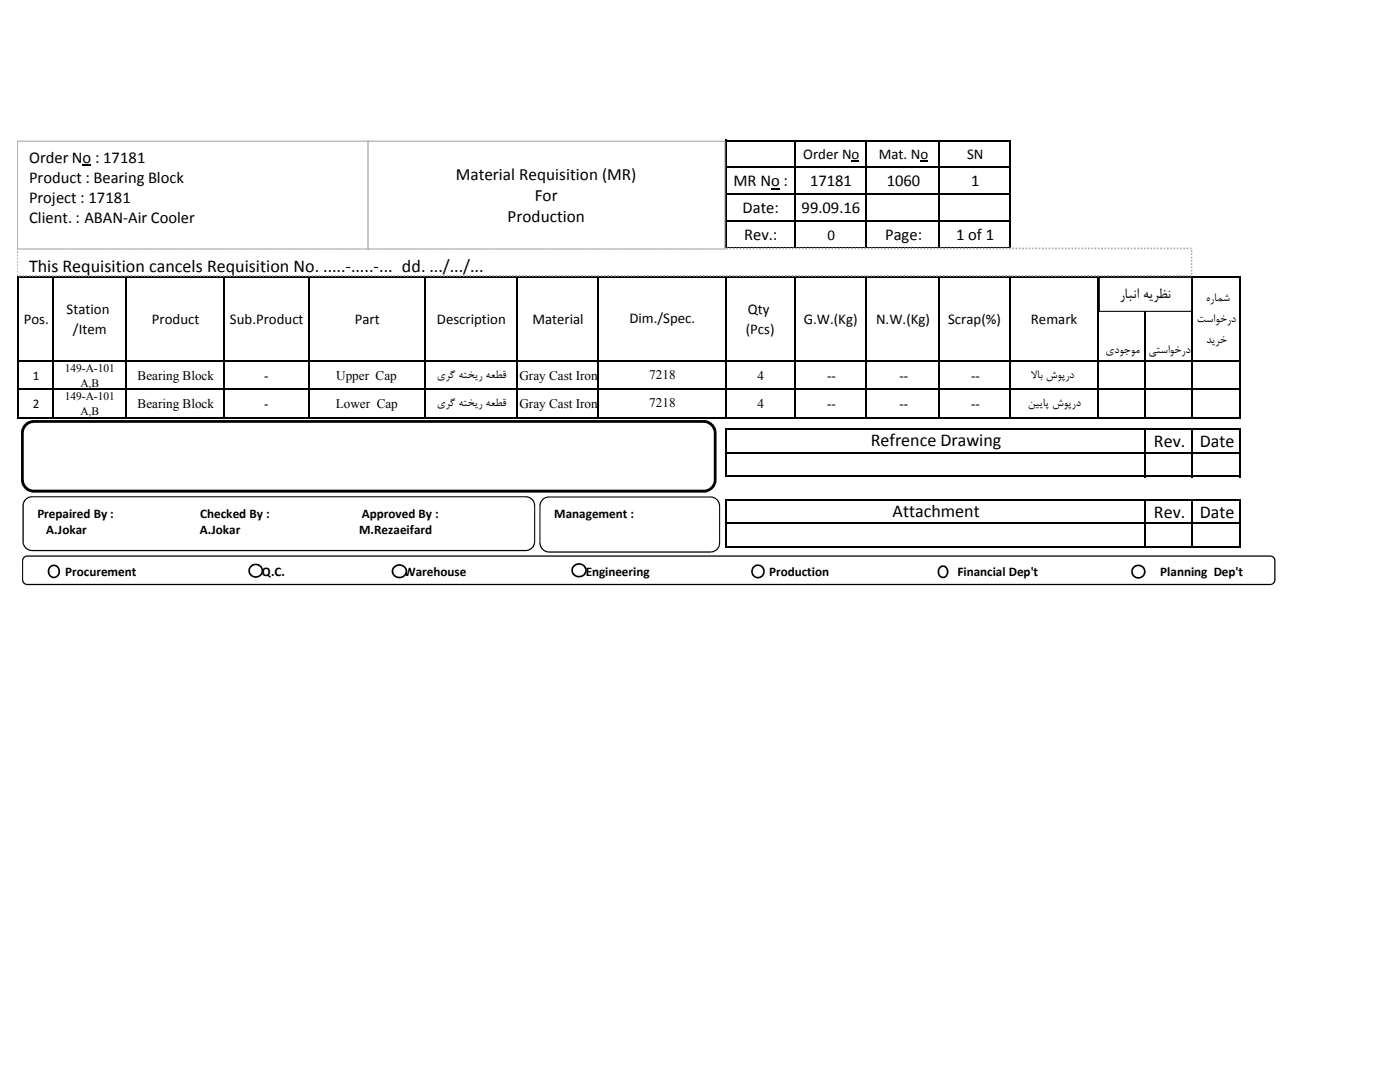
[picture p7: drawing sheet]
<svg xmlns="http://www.w3.org/2000/svg" width="279mm" height="216mm" viewBox="0 0 279 216" stroke-linecap="round" stroke-linejoin="round" font-family="sans-serif">
<path d="M153.9 37.6h1.7v.2h-1.7zM169.9 32.1h1.6v.2h-1.6zM183.7 32.1h1.6v.2h-1.6z" fill="#000"/>
<g fill="none" stroke="#000" stroke-width=".3">
<path d="M144.8 27.9v21.8M144.9 28h56.8M144.9 33.4h56.8M144.9 38.8h56.8M158.6 28.2v21.5M172.9 28.2v21.5M187.5 28.2v21.5M201.5 28.2v55.3M3.6 55v28.5M3.7 55.2h244M10.6 55.3v28.2M25.2 55.3v28.2"/>
<path d="M44.7 55.3v28.2M61.6 55.3v28.2M84.7 55.3v28.2M103.2 55.3v28.2M119.3 55.3v28.2M144.8 55.3v28.2M144.9 44.2h56.8M144.9 49.6h56.8M158.6 55.3v28.2M172.9 55.3v28.2M187.5 55.3v28.2M219.2 55.3v28.2"/>
<path d="M228.6 55.3v28.2M237.9 55.3v28.2M247.5 55.3v28.2M3.7 72.1h244M3.7 77.7h244M3.7 83.3h244M144.8 85.5v9.7M144.8 99.6v9.7M144.9 85.7h102.8M144.9 90.4h102.8M144.9 95.1h102.8M144.9 99.8h102.8"/>
<path d="M228.6 85.8v9.4M228.6 99.9v9.4M237.9 85.8v9.4M237.9 99.9v9.4M247.5 85.8v9.4M247.5 99.9v9.4M144.9 104.5h102.8M144.9 109.2h102.8"/>
</g>
<path d="M3.4 49.6h234.4v5.4h-234.4z" fill="#fff"/>
<path d="M3.4 54.7h.2v.3h-.2zM3.4 54.1h.2v.3h-.2zM3.4 53.4h.2v.3h-.2zM3.4 52.7h.2v.4h-.2zM3.4 52.1h.2v.3h-.2zM3.4 51.4h.2v.4h-.2zM3.4 50.8h.2v.3h-.2zM3.4 50.1h.2v.4h-.2zM3.4 49.4h.2v.3h-.2l.2-.1v.2h-.2zM3.9 49.4h.3v.3h-.3zM4.5 49.4h.4v.3h-.4zM5.2 49.4h.3v.3h-.3zM5.8 49.4h.4v.3h-.4zM6.5 49.4h.3v.3h-.3zM7.2 49.4h.3v.3h-.3zM7.8 49.4h.3v.3h-.3zM8.5 49.4h.3v.3h-.3zM9.1 49.4h.3v.3h-.3zM9.8 49.4h.3v.3h-.3zM10.5 49.4h.3v.3h-.3zM11.1 49.4h.3v.3h-.3zM11.8 49.4h.3v.3h-.3zM12.4 49.4h.3v.3h-.3zM13.1 49.4h.3v.3h-.3zM13.7 49.4h.4v.3h-.4zM14.4 49.4h.3v.3h-.3zM15 49.4h.4v.3h-.4zM15.7 49.4h.3v.3h-.3zM16.3 49.4h.4v.3h-.4zM17 49.4h.3v.3h-.3zM17.7 49.4h.3v.3h-.3zM18.3 49.4h.3v.3h-.3zM19 49.4h.3v.3h-.3zM19.6 49.4h.3v.3h-.3zM20.3 49.4h.3v.3h-.3zM21 49.4h.3v.3h-.3zM21.6 49.4h.3v.3h-.3zM22.3 49.4h.3v.3h-.3zM22.9 49.4h.3v.3h-.3zM23.6 49.4h.3v.3h-.3zM24.2 49.4h.4v.3h-.4zM24.9 49.4h.3v.3h-.3zM25.5 49.4h.4v.3h-.4zM26.2 49.4h.3v.3h-.3zM26.8 49.4h.4v.3h-.4zM27.5 49.4h.3v.3h-.3zM28.2 49.4h.3v.3h-.3zM28.8 49.4h.3v.3h-.3zM29.5 49.4h.3v.3h-.3zM30.1 49.4h.3v.3h-.3zM30.8 49.4h.3v.3h-.3zM31.5 49.4h.3v.3h-.3zM32.1 49.4h.3v.3h-.3zM32.8 49.4h.3v.3h-.3zM33.4 49.4h.3v.3h-.3zM34.1 49.4h.3v.3h-.3zM34.7 49.4h.4v.3h-.4zM35.4 49.4h.3v.3h-.3zM36 49.4h.4v.3h-.4zM36.7 49.4h.3v.3h-.3zM37.3 49.4h.4v.3h-.4zM38 49.4h.3v.3h-.3zM38.7 49.4h.3v.3h-.3zM39.3 49.4h.3v.3h-.3zM40 49.4h.3v.3h-.3zM40.6 49.4h.3v.3h-.3zM41.3 49.4h.3v.3h-.3zM42 49.4h.2v.3h-.2zM42.6 49.4h.3v.3h-.3zM43.3 49.4h.3v.3h-.3zM43.9 49.4h.3v.3h-.3zM44.6 49.4h.3v.3h-.3zM45.2 49.4h.4v.3h-.4zM45.9 49.4h.3v.3h-.3zM46.5 49.4h.4v.3h-.4zM47.2 49.4h.3v.3h-.3zM47.8 49.4h.4v.3h-.4zM48.5 49.4h.3v.3h-.3zM49.1 49.4h.4v.3h-.4zM49.8 49.4h.3v.3h-.3zM50.5 49.4h.3v.3h-.3zM51.1 49.4h.3v.3h-.3zM51.8 49.4h.3v.3h-.3zM52.5 49.4h.2v.3h-.2zM53.1 49.4h.3v.3h-.3zM53.8 49.4h.3v.3h-.3zM54.4 49.4h.3v.3h-.3zM55.1 49.4h.3v.3h-.3zM55.7 49.4h.3v.3h-.3zM56.4 49.4h.3v.3h-.3zM57 49.4h.4v.3h-.4zM57.7 49.4h.3v.3h-.3zM58.3 49.4h.4v.3h-.4zM59 49.4h.3v.3h-.3zM59.6 49.4h.4v.3h-.4zM60.3 49.4h.3v.3h-.3zM61 49.4h.3v.3h-.3zM61.6 49.4h.3v.3h-.3zM62.3 49.4h.3v.3h-.3zM62.9 49.4h.3v.3h-.3zM63.6 49.4h.3v.3h-.3zM64.3 49.4h.3v.3h-.3zM64.9 49.4h.3v.3h-.3zM65.6 49.4h.3v.3h-.3zM66.2 49.4h.3v.3h-.3zM66.9 49.4h.3v.3h-.3zM67.5 49.4h.4v.3h-.4zM68.2 49.4h.3v.3h-.3zM68.8 49.4h.4v.3h-.4zM69.5 49.4h.3v.3h-.3zM70.1 49.4h.4v.3h-.4zM70.8 49.4h.3v.3h-.3zM71.5 49.4h.3v.3h-.3zM72.1 49.4h.3v.3h-.3zM72.8 49.4h.3v.3h-.3zM73.4 49.4h.3v.3h-.3zM74.1 49.4h.3v.3h-.3zM74.8 49.4h.3v.3h-.3zM75.4 49.4h.3v.3h-.3zM76.1 49.4h.3v.3h-.3zM76.7 49.4h.3v.3h-.3zM77.4 49.4h.3v.3h-.3zM78 49.4h.4v.3h-.4zM78.7 49.4h.3v.3h-.3zM79.3 49.4h.4v.3h-.4zM80 49.4h.3v.3h-.3zM80.6 49.4h.4v.3h-.4zM81.3 49.4h.3v.3h-.3zM82 49.4h.3v.3h-.3zM82.6 49.4h.3v.3h-.3zM83.3 49.4h.3v.3h-.3zM83.9 49.4h.3v.3h-.3zM84.6 49.4h.3v.3h-.3zM85.3 49.4h.3v.3h-.3zM85.9 49.4h.3v.3h-.3zM86.6 49.4h.3v.3h-.3zM87.2 49.4h.3v.3h-.3zM87.9 49.4h.3v.3h-.3zM88.5 49.4h.4v.3h-.4zM89.2 49.4h.3v.3h-.3zM89.8 49.4h.4v.3h-.4zM90.5 49.4h.3v.3h-.3zM91.1 49.4h.4v.3h-.4zM91.8 49.4h.3v.3h-.3zM92.5 49.4h.3v.3h-.3zM93.1 49.4h.3v.3h-.3zM93.8 49.4h.3v.3h-.3zM94.4 49.4h.3v.3h-.3zM95.1 49.4h.3v.3h-.3zM95.8 49.4h.3v.3h-.3zM96.4 49.4h.3v.3h-.3zM97.1 49.4h.3v.3h-.3zM97.7 49.4h.3v.3h-.3zM98.4 49.4h.3v.3h-.3zM99 49.4h.4v.3h-.4zM99.7 49.4h.3v.3h-.3zM100.3 49.4h.4v.3h-.4zM101 49.4h.3v.3h-.3zM101.6 49.4h.4v.3h-.4zM102.3 49.4h.3v.3h-.3zM103 49.4h.3v.3h-.3zM103.6 49.4h.3v.3h-.3zM104.3 49.4h.3v.3h-.3zM104.9 49.4h.3v.3h-.3zM105.6 49.4h.3v.3h-.3zM106.3 49.4h.3v.3h-.3zM106.9 49.4h.3v.3h-.3zM107.6 49.4h.3v.3h-.3zM108.2 49.4h.3v.3h-.3zM108.9 49.4h.3v.3h-.3zM109.5 49.4h.4v.3h-.4zM110.2 49.4h.3v.3h-.3zM110.8 49.4h.4v.3h-.4zM111.5 49.4h.3v.3h-.3zM112.1 49.4h.4v.3h-.4zM112.8 49.4h.3v.3h-.3zM113.5 49.4h.3v.3h-.3zM114.1 49.4h.3v.3h-.3zM114.8 49.4h.3v.3h-.3zM115.4 49.4h.3v.3h-.3zM116.1 49.4h.3v.3h-.3zM116.8 49.4h.3v.3h-.3zM117.4 49.4h.3v.3h-.3zM118.1 49.4h.3v.3h-.3zM118.7 49.4h.3v.3h-.3zM119.4 49.4h.3v.3h-.3zM120 49.4h.4v.3h-.4zM120.7 49.4h.3v.3h-.3zM121.3 49.4h.4v.3h-.4zM122 49.4h.3v.3h-.3zM122.6 49.4h.4v.3h-.4zM123.3 49.4h.3v.3h-.3zM124 49.4h.3v.3h-.3zM124.6 49.4h.3v.3h-.3zM125.3 49.4h.3v.3h-.3zM125.9 49.4h.3v.3h-.3zM126.6 49.4h.3v.3h-.3zM127.3 49.4h.3v.3h-.3zM127.9 49.4h.3v.3h-.3zM128.6 49.4h.3v.3h-.3zM129.2 49.4h.3v.3h-.3zM129.9 49.4h.3v.3h-.3zM130.5 49.4h.4v.3h-.4zM131.2 49.4h.3v.3h-.3zM131.8 49.4h.4v.3h-.4zM132.5 49.4h.3v.3h-.3zM133.1 49.4h.4v.3h-.4zM133.8 49.4h.3v.3h-.3zM134.5 49.4h.3v.3h-.3zM135.1 49.4h.3v.3h-.3zM135.8 49.4h.3v.3h-.3zM136.4 49.4h.3v.3h-.3zM137.1 49.4h.3v.3h-.3zM137.8 49.4h.2v.3h-.2zM138.4 49.4h.3v.3h-.3zM139.1 49.4h.3v.3h-.3zM139.7 49.4h.3v.3h-.3zM140.4 49.4h.3v.3h-.3zM141 49.4h.4v.3h-.4zM141.7 49.4h.3v.3h-.3zM142.3 49.4h.4v.3h-.4zM143 49.4h.3v.3h-.3zM143.6 49.4h.4v.3h-.4zM144.3 49.4h.3v.3h-.3zM144.9 49.4h.4v.3h-.4zM145.6 49.4h.3v.3h-.3zM146.3 49.4h.3v.3h-.3zM146.9 49.4h.3v.3h-.3zM147.6 49.4h.3v.3h-.3zM148.3 49.4h.2v.3h-.2zM148.9 49.4h.3v.3h-.3zM149.6 49.4h.3v.3h-.3zM150.2 49.4h.3v.3h-.3zM150.9 49.4h.3v.3h-.3zM151.5 49.4h.3v.3h-.3zM152.2 49.4h.3v.3h-.3zM152.8 49.4h.4v.3h-.4zM153.5 49.4h.3v.3h-.3zM154.1 49.4h.4v.3h-.4zM154.8 49.4h.3v.3h-.3zM155.4 49.4h.4v.3h-.4zM156.1 49.4h.3v.3h-.3zM156.8 49.4h.3v.3h-.3zM157.4 49.4h.3v.3h-.3zM158.1 49.4h.3v.3h-.3zM158.7 49.4h.3v.3h-.3zM159.4 49.4h.3v.3h-.3zM160.1 49.4h.3v.3h-.3zM160.7 49.4h.3v.3h-.3zM161.4 49.4h.3v.3h-.3zM162 49.4h.3v.3h-.3zM162.7 49.4h.3v.3h-.3zM163.3 49.4h.4v.3h-.4zM164 49.4h.3v.3h-.3zM164.6 49.4h.4v.3h-.4zM165.3 49.4h.3v.3h-.3zM165.9 49.4h.4v.3h-.4zM166.6 49.4h.3v.3h-.3zM167.3 49.4h.3v.3h-.3zM167.9 49.4h.3v.3h-.3zM168.6 49.4h.3v.3h-.3zM169.2 49.4h.3v.3h-.3zM169.9 49.4h.3v.3h-.3zM170.6 49.4h.3v.3h-.3zM171.2 49.4h.3v.3h-.3zM171.9 49.4h.3v.3h-.3zM172.5 49.4h.3v.3h-.3zM173.2 49.4h.3v.3h-.3zM173.8 49.4h.4v.3h-.4zM174.5 49.4h.3v.3h-.3zM175.1 49.4h.4v.3h-.4zM175.8 49.4h.3v.3h-.3zM176.4 49.4h.4v.3h-.4zM177.1 49.4h.3v.3h-.3zM177.8 49.4h.3v.3h-.3zM178.4 49.4h.3v.3h-.3zM179.1 49.4h.3v.3h-.3zM179.7 49.4h.3v.3h-.3zM180.4 49.4h.3v.3h-.3zM181.1 49.4h.3v.3h-.3zM181.7 49.4h.3v.3h-.3zM182.4 49.4h.3v.3h-.3zM183 49.4h.3v.3h-.3zM183.7 49.4h.3v.3h-.3zM184.3 49.4h.4v.3h-.4zM185 49.4h.3v.3h-.3zM185.6 49.4h.4v.3h-.4zM186.3 49.4h.3v.3h-.3zM186.9 49.4h.4v.3h-.4zM187.6 49.4h.3v.3h-.3zM188.3 49.4h.3v.3h-.3zM188.9 49.4h.3v.3h-.3zM189.6 49.4h.3v.3h-.3zM190.2 49.4h.3v.3h-.3zM190.9 49.4h.3v.3h-.3zM191.6 49.4h.3v.3h-.3zM192.2 49.4h.3v.3h-.3zM192.9 49.4h.3v.3h-.3zM193.5 49.4h.3v.3h-.3zM194.2 49.4h.3v.3h-.3zM194.8 49.4h.4v.3h-.4zM195.5 49.4h.3v.3h-.3zM196.1 49.4h.4v.3h-.4zM196.8 49.4h.3v.3h-.3zM197.4 49.4h.4v.3h-.4zM198.1 49.4h.3v.3h-.3zM198.8 49.4h.3v.3h-.3zM199.4 49.4h.3v.3h-.3zM200.1 49.4h.3v.3h-.3zM200.7 49.4h.3v.3h-.3zM201.4 49.4h.3v.3h-.3zM202.1 49.4h.3v.3h-.3zM202.7 49.4h.3v.3h-.3zM203.4 49.4h.3v.3h-.3zM204 49.4h.3v.3h-.3zM204.7 49.4h.3v.3h-.3zM205.3 49.4h.4v.3h-.4zM206 49.4h.3v.3h-.3zM206.6 49.4h.4v.3h-.4zM207.3 49.4h.3v.3h-.3zM207.9 49.4h.4v.3h-.4zM208.6 49.4h.3v.3h-.3zM209.3 49.4h.3v.3h-.3zM209.9 49.4h.3v.3h-.3zM210.6 49.4h.3v.3h-.3zM211.2 49.4h.3v.3h-.3zM211.9 49.4h.3v.3h-.3zM212.6 49.4h.3v.3h-.3zM213.2 49.4h.3v.3h-.3zM213.9 49.4h.3v.3h-.3zM214.5 49.4h.3v.3h-.3zM215.2 49.4h.3v.3h-.3zM215.8 49.4h.4v.3h-.4zM216.5 49.4h.3v.3h-.3zM217.1 49.4h.4v.3h-.4zM217.8 49.4h.3v.3h-.3zM218.4 49.4h.4v.3h-.4zM219.1 49.4h.3v.3h-.3zM219.8 49.4h.3v.3h-.3zM220.4 49.4h.3v.3h-.3zM221.1 49.4h.3v.3h-.3zM221.7 49.4h.3v.3h-.3zM222.4 49.4h.3v.3h-.3zM223.1 49.4h.3v.3h-.3zM223.7 49.4h.3v.3h-.3zM224.4 49.4h.3v.3h-.3zM225 49.4h.3v.3h-.3zM225.7 49.4h.3v.3h-.3zM226.3 49.4h.4v.3h-.4zM227 49.4h.3v.3h-.3zM227.6 49.4h.4v.3h-.4zM228.3 49.4h.3v.3h-.3zM228.9 49.4h.4v.3h-.4zM229.6 49.4h.3v.3h-.3zM230.3 49.4h.3v.3h-.3zM230.9 49.4h.3v.3h-.3zM231.6 49.4h.3v.3h-.3zM232.2 49.4h.3v.3h-.3zM232.9 49.4h.3v.3h-.3zM233.6 49.4h.2v.3h-.2zM234.2 49.4h.3v.3h-.3zM234.9 49.4h.3v.3h-.3zM235.5 49.4h.3v.3h-.3zM236.2 49.4h.3v.3h-.3zM236.8 49.4h.4v.3h-.4zM237.5 49.4h.3v.3h-.3zM237.7 49.9h.3v.3h-.3zM237.7 50.5h.3v.4h-.3zM237.7 51.2h.3v.4h-.3zM237.7 51.9h.3v.3h-.3zM237.7 52.5h.3v.4h-.3zM237.7 53.2h.3v.3h-.3zM237.7 53.8h.3v.4h-.3zM237.7 54.5h.3v.3h-.3zM237.4 54.9h.3v.3h-.3zM236.7 54.9h.4v.3h-.4zM236.1 54.9h.3v.3h-.3zM235.4 54.9h.4v.3h-.4zM234.7 54.9h.4v.3h-.4zM234.1 54.9h.3v.3h-.3zM233.4 54.9h.4v.3h-.4zM232.8 54.9h.3v.3h-.3zM232.1 54.9h.4v.3h-.4zM231.5 54.9h.3v.3h-.3zM230.8 54.9h.3v.3h-.3zM230.2 54.9h.3v.3h-.3zM229.5 54.9h.3v.3h-.3zM228.9 54.9h.3v.3h-.3zM228.2 54.9h.3v.3h-.3zM227.5 54.9h.4v.3h-.4zM226.9 54.9h.3v.3h-.3zM226.2 54.9h.4v.3h-.4zM225.6 54.9h.3v.3h-.3zM224.9 54.9h.4v.3h-.4zM224.2 54.9h.4v.3h-.4zM223.6 54.9h.3v.3h-.3zM222.9 54.9h.4v.3h-.4zM222.3 54.9h.3v.3h-.3zM221.6 54.9h.4v.3h-.4zM221 54.9h.3v.3h-.3zM220.3 54.9h.3v.3h-.3zM219.7 54.9h.3v.3h-.3zM219 54.9h.3v.3h-.3zM218.4 54.9h.3v.3h-.3zM217.7 54.9h.3v.3h-.3zM217 54.9h.4v.3h-.4zM216.4 54.9h.3v.3h-.3zM215.7 54.9h.4v.3h-.4zM215.1 54.9h.3v.3h-.3zM214.4 54.9h.4v.3h-.4zM213.7 54.9h.4v.3h-.4zM213.1 54.9h.3v.3h-.3zM212.4 54.9h.4v.3h-.4zM211.8 54.9h.3v.3h-.3zM211.1 54.9h.4v.3h-.4zM210.5 54.9h.3v.3h-.3zM209.8 54.9h.3v.3h-.3zM209.2 54.9h.3v.3h-.3zM208.5 54.9h.3v.3h-.3zM207.9 54.9h.3v.3h-.3zM207.2 54.9h.3v.3h-.3zM206.5 54.9h.4v.3h-.4zM205.9 54.9h.3v.3h-.3zM205.2 54.9h.4v.3h-.4zM204.6 54.9h.3v.3h-.3zM203.9 54.9h.4v.3h-.4zM203.2 54.9h.4v.3h-.4zM202.6 54.9h.3v.3h-.3zM201.9 54.9h.4v.3h-.4zM201.3 54.9h.3v.3h-.3zM200.6 54.9h.4v.3h-.4zM200 54.9h.3v.3h-.3zM199.3 54.9h.3v.3h-.3zM198.7 54.9h.3v.3h-.3zM198 54.9h.3v.3h-.3zM197.4 54.9h.3v.3h-.3zM196.7 54.9h.3v.3h-.3zM196 54.9h.4v.3h-.4zM195.4 54.9h.3v.3h-.3zM194.7 54.9h.4v.3h-.4zM194.1 54.9h.3v.3h-.3zM193.4 54.9h.4v.3h-.4zM192.7 54.9h.4v.3h-.4zM192.1 54.9h.3v.3h-.3zM191.4 54.9h.4v.3h-.4zM190.8 54.9h.3v.3h-.3zM190.1 54.9h.4v.3h-.4zM189.5 54.9h.3v.3h-.3zM188.8 54.9h.3v.3h-.3zM188.2 54.9h.3v.3h-.3zM187.5 54.9h.3v.3h-.3zM186.9 54.9h.3v.3h-.3zM186.2 54.9h.3v.3h-.3zM185.5 54.9h.4v.3h-.4zM184.9 54.9h.3v.3h-.3zM184.2 54.9h.4v.3h-.4zM183.6 54.9h.3v.3h-.3zM182.9 54.9h.4v.3h-.4zM182.2 54.9h.4v.3h-.4zM181.6 54.9h.3v.3h-.3zM180.9 54.9h.4v.3h-.4zM180.3 54.9h.3v.3h-.3zM179.6 54.9h.4v.3h-.4zM179 54.9h.3v.3h-.3zM178.3 54.9h.3v.3h-.3zM177.7 54.9h.3v.3h-.3zM177 54.9h.3v.3h-.3zM176.4 54.9h.3v.3h-.3zM175.7 54.9h.3v.3h-.3zM175 54.9h.4v.3h-.4zM174.4 54.9h.3v.3h-.3zM173.7 54.9h.4v.3h-.4zM173.1 54.9h.3v.3h-.3zM172.4 54.9h.4v.3h-.4zM171.7 54.9h.4v.3h-.4zM171.1 54.9h.3v.3h-.3zM170.4 54.9h.4v.3h-.4zM169.8 54.9h.3v.3h-.3zM169.1 54.9h.4v.3h-.4zM168.5 54.9h.3v.3h-.3zM167.8 54.9h.3v.3h-.3zM167.2 54.9h.3v.3h-.3zM166.5 54.9h.3v.3h-.3zM165.9 54.9h.3v.3h-.3zM165.2 54.9h.3v.3h-.3zM164.5 54.9h.4v.3h-.4zM163.9 54.9h.3v.3h-.3zM163.2 54.9h.4v.3h-.4zM162.6 54.9h.3v.3h-.3zM161.9 54.9h.4v.3h-.4zM161.2 54.9h.4v.3h-.4zM160.6 54.9h.4v.3h-.4zM159.9 54.9h.4v.3h-.4zM159.3 54.9h.3v.3h-.3zM158.6 54.9h.4v.3h-.4zM158 54.9h.3v.3h-.3zM157.3 54.9h.3v.3h-.3zM156.7 54.9h.3v.3h-.3zM156 54.9h.3v.3h-.3zM155.4 54.9h.3v.3h-.3zM154.7 54.9h.3v.3h-.3zM154.1 54.9h.3v.3h-.3zM153.4 54.9h.3v.3h-.3zM152.7 54.9h.4v.3h-.4zM152.1 54.9h.3v.3h-.3zM151.4 54.9h.4v.3h-.4zM150.7 54.9h.4v.3h-.4zM150.1 54.9h.4v.3h-.4zM149.4 54.9h.4v.3h-.4zM148.8 54.9h.3v.3h-.3zM148.1 54.9h.4v.3h-.4zM147.5 54.9h.3v.3h-.3zM146.8 54.9h.4v.3h-.4zM146.2 54.9h.3v.3h-.3zM145.5 54.9h.3v.3h-.3zM144.9 54.9h.3v.3h-.3zM144.2 54.9h.3v.3h-.3zM143.6 54.9h.3v.3h-.3zM142.9 54.9h.3v.3h-.3zM142.2 54.9h.4v.3h-.4zM141.6 54.9h.3v.3h-.3zM140.9 54.9h.4v.3h-.4zM140.3 54.9h.3v.3h-.3zM139.6 54.9h.4v.3h-.4zM138.9 54.9h.4v.3h-.4zM138.3 54.9h.3v.3h-.3zM137.6 54.9h.4v.3h-.4zM137 54.9h.3v.3h-.3zM136.3 54.9h.4v.3h-.4zM135.7 54.9h.3v.3h-.3zM135 54.9h.3v.3h-.3zM134.4 54.9h.3v.3h-.3zM133.7 54.9h.3v.3h-.3zM133.1 54.9h.3v.3h-.3zM132.4 54.9h.3v.3h-.3zM131.7 54.9h.4v.3h-.4zM131.1 54.9h.3v.3h-.3zM130.4 54.9h.4v.3h-.4zM129.8 54.9h.3v.3h-.3zM129.1 54.9h.4v.3h-.4zM128.4 54.9h.4v.3h-.4zM127.8 54.9h.3v.3h-.3zM127.1 54.9h.4v.3h-.4zM126.5 54.9h.3v.3h-.3zM125.8 54.9h.4v.3h-.4zM125.2 54.9h.3v.3h-.3zM124.5 54.9h.3v.3h-.3zM123.9 54.9h.3v.3h-.3zM123.2 54.9h.3v.3h-.3zM122.6 54.9h.3v.3h-.3zM121.9 54.9h.3v.3h-.3zM121.2 54.9h.4v.3h-.4zM120.6 54.9h.3v.3h-.3zM119.9 54.9h.4v.3h-.4zM119.3 54.9h.3v.3h-.3zM118.6 54.9h.4v.3h-.4zM117.9 54.9h.4v.3h-.4zM117.3 54.9h.3v.3h-.3zM116.6 54.9h.4v.3h-.4zM116 54.9h.3v.3h-.3zM115.3 54.9h.4v.3h-.4zM114.7 54.9h.3v.3h-.3zM114 54.9h.3v.3h-.3zM113.4 54.9h.3v.3h-.3zM112.7 54.9h.3v.3h-.3zM112.1 54.9h.3v.3h-.3zM111.4 54.9h.3v.3h-.3zM110.7 54.9h.4v.3h-.4zM110.1 54.9h.3v.3h-.3zM109.4 54.9h.4v.3h-.4zM108.8 54.9h.3v.3h-.3zM108.1 54.9h.4v.3h-.4zM107.4 54.9h.4v.3h-.4zM106.8 54.9h.3v.3h-.3zM106.1 54.9h.4v.3h-.4zM105.5 54.9h.3v.3h-.3zM104.8 54.9h.4v.3h-.4zM104.2 54.9h.3v.3h-.3zM103.5 54.9h.3v.3h-.3zM102.9 54.9h.3v.3h-.3zM102.2 54.9h.3v.3h-.3zM101.6 54.9h.3v.3h-.3zM100.9 54.9h.3v.3h-.3zM100.2 54.9h.4v.3h-.4zM99.6 54.9h.3v.3h-.3zM98.9 54.9h.4v.3h-.4zM98.3 54.9h.3v.3h-.3zM97.6 54.9h.4v.3h-.4zM96.9 54.9h.4v.3h-.4zM96.3 54.9h.3v.3h-.3zM95.6 54.9h.4v.3h-.4zM95 54.9h.3v.3h-.3zM94.3 54.9h.4v.3h-.4zM93.7 54.9h.3v.3h-.3zM93 54.9h.3v.3h-.3zM92.4 54.9h.3v.3h-.3zM91.7 54.9h.3v.3h-.3zM91.1 54.9h.3v.3h-.3zM90.4 54.9h.3v.3h-.3zM89.7 54.9h.4v.3h-.4zM89.1 54.9h.3v.3h-.3zM88.4 54.9h.4v.3h-.4zM87.8 54.9h.3v.3h-.3zM87.1 54.9h.4v.3h-.4zM86.4 54.9h.4v.3h-.4zM85.8 54.9h.3v.3h-.3zM85.1 54.9h.4v.3h-.4zM84.5 54.9h.3v.3h-.3zM83.8 54.9h.4v.3h-.4zM83.2 54.9h.3v.3h-.3zM82.5 54.9h.3v.3h-.3zM81.9 54.9h.3v.3h-.3zM81.2 54.9h.3v.3h-.3zM80.6 54.9h.3v.3h-.3zM79.9 54.9h.3v.3h-.3zM79.2 54.9h.4v.3h-.4zM78.6 54.9h.3v.3h-.3zM77.9 54.9h.4v.3h-.4zM77.3 54.9h.3v.3h-.3zM76.6 54.9h.4v.3h-.4zM75.9 54.9h.4v.3h-.4zM75.3 54.9h.3v.3h-.3zM74.6 54.9h.4v.3h-.4zM74 54.9h.3v.3h-.3zM73.3 54.9h.4v.3h-.4zM72.7 54.9h.3v.3h-.3zM72 54.9h.3v.3h-.3zM71.4 54.9h.3v.3h-.3zM70.7 54.9h.3v.3h-.3zM70.1 54.9h.3v.3h-.3zM69.4 54.9h.3v.3h-.3zM68.7 54.9h.4v.3h-.4zM68.1 54.9h.3v.3h-.3zM67.4 54.9h.4v.3h-.4zM66.8 54.9h.3v.3h-.3zM66.1 54.9h.4v.3h-.4zM65.4 54.9h.4v.3h-.4zM64.8 54.9h.4v.3h-.4zM64.1 54.9h.4v.3h-.4zM63.5 54.9h.3v.3h-.3zM62.8 54.9h.4v.3h-.4zM62.2 54.9h.3v.3h-.3zM61.5 54.9h.3v.3h-.3zM60.9 54.9h.3v.3h-.3zM60.2 54.9h.3v.3h-.3zM59.6 54.9h.3v.3h-.3zM58.9 54.9h.3v.3h-.3zM58.3 54.9h.3v.3h-.3zM57.6 54.9h.3v.3h-.3zM56.9 54.9h.4v.3h-.4zM56.3 54.9h.3v.3h-.3zM55.6 54.9h.4v.3h-.4zM54.9 54.9h.4v.3h-.4zM54.3 54.9h.4v.3h-.4zM53.6 54.9h.4v.3h-.4zM53 54.9h.3v.3h-.3zM52.3 54.9h.4v.3h-.4zM51.7 54.9h.3v.3h-.3zM51 54.9h.4v.3h-.4zM50.4 54.9h.3v.3h-.3zM49.7 54.9h.3v.3h-.3zM49.1 54.9h.3v.3h-.3zM48.4 54.9h.3v.3h-.3zM47.8 54.9h.3v.3h-.3zM47.1 54.9h.3v.3h-.3zM46.4 54.9h.4v.3h-.4zM45.8 54.9h.3v.3h-.3zM45.1 54.9h.4v.3h-.4zM44.5 54.9h.3v.3h-.3zM43.8 54.9h.4v.3h-.4zM43.1 54.9h.4v.3h-.4zM42.5 54.9h.3v.3h-.3zM41.8 54.9h.4v.3h-.4zM41.2 54.9h.3v.3h-.3zM40.5 54.9h.4v.3h-.4zM39.9 54.9h.3v.3h-.3zM39.2 54.9h.3v.3h-.3zM38.6 54.9h.3v.3h-.3zM37.9 54.9h.3v.3h-.3zM37.3 54.9h.3v.3h-.3zM36.6 54.9h.3v.3h-.3zM35.9 54.9h.4v.3h-.4zM35.3 54.9h.3v.3h-.3zM34.6 54.9h.4v.3h-.4zM34 54.9h.3v.3h-.3zM33.3 54.9h.4v.3h-.4zM32.6 54.9h.4v.3h-.4zM32 54.9h.3v.3h-.3zM31.3 54.9h.4v.3h-.4zM30.7 54.9h.3v.3h-.3zM30 54.9h.4v.3h-.4zM29.4 54.9h.3v.3h-.3zM28.7 54.9h.3v.3h-.3zM28.1 54.9h.3v.3h-.3zM27.4 54.9h.3v.3h-.3zM26.8 54.9h.3v.3h-.3zM26.1 54.9h.3v.3h-.3zM25.4 54.9h.4v.3h-.4zM24.8 54.9h.3v.3h-.3zM24.1 54.9h.4v.3h-.4zM23.5 54.9h.3v.3h-.3zM22.8 54.9h.4v.3h-.4zM22.1 54.9h.4v.3h-.4zM21.5 54.9h.3v.3h-.3zM20.8 54.9h.4v.3h-.4zM20.2 54.9h.3v.3h-.3zM19.5 54.9h.4v.3h-.4zM18.9 54.9h.3v.3h-.3zM18.2 54.9h.3v.3h-.3zM17.6 54.9h.3v.3h-.3zM16.9 54.9h.3v.3h-.3zM16.3 54.9h.3v.3h-.3zM15.6 54.9h.3v.3h-.3zM14.9 54.9h.4v.3h-.4zM14.3 54.9h.3v.3h-.3zM13.6 54.9h.4v.3h-.4zM13 54.9h.3v.3h-.3zM12.3 54.9h.4v.3h-.4zM11.6 54.9h.4v.3h-.4zM11 54.9h.3v.3h-.3zM10.3 54.9h.4v.3h-.4zM9.7 54.9h.3v.3h-.3zM9 54.9h.4v.3h-.4zM8.4 54.9h.3v.3h-.3zM7.7 54.9h.3v.3h-.3zM7.1 54.9h.3v.3h-.3zM6.4 54.9h.3v.3h-.3zM5.8 54.9h.3v.3h-.3zM5.1 54.9h.3v.3h-.3zM4.4 54.9h.4v.3h-.4zM3.8 54.9h.3v.3h-.3zM3.4 54.9l.1 .3z" fill="#a6a6a6"/>
<path d="M3.4 28.2h70.3v21.5h-70.3z" fill="#fff"/>
<path d="M3.4 28.1h70.4v21.6l-.1 .1h-70.3zM3.4 28.3l.2-.1v21.5l-.2-.1h70.3l-.2 .1v-21.5l.2 .1z" fill="#a6a6a6"/>
<path d="M16.5 32.9h1.7v.2h-1.7z" fill="#000"/>
<path d="M73.4 28.2h71.3v21.5h-71.3z" fill="#fff"/>
<path d="M73.4 28.1h71.3l.1 21.6-.1 .1h-71.3l-.1-.1zM73.4 28.3l.2-.1v21.5l-.2-.1h71.3l-.1 .1v-21.5l.1 .1z" fill="#a6a6a6"/>
<path d="M219.4 55.3h18.4v6.8h-18.4z" fill="#fff"/>
<path d="M219.3 55.3l18.5-.1 .1 .1v6.9h-18.5l-.2-.1zM219.4 55.5l.1-.2v6.8l-.1-.1h18.4l-.1 .1v-6.8l.1 .2z" fill="#000"/>
<path d="M5.2 84.8l1-.6 .6-.1h133.6a2.32 2.32 0 0 1 2.3 2.3v9.3a2.32 2.32 0 0 1-2.3 2.3h-133.6a2.28 2.28 0 0 1-2.3-2.3v-9.3l.1-.6z" fill-rule="evenodd" fill="#fff"/>
<path d="M4.8 84.8l.8-.7 .9-.3h134.2a2.63 2.63 0 0 1 2.3 2.3v9.8a2.59 2.59 0 0 1-2.3 2.4h-133.9a2.57 2.57 0 0 1-2.6-2.6v-9.6l.1-.5zM5.5 84.8a1.99 1.99 0 0 0-.8 1.6v9.3a2.03 2.03 0 0 0 2.1 2h133.8a2.02 2.02 0 0 0 1.9-1.8v-9.7a2.11 2.11 0 0 0-2.1-1.8h-133.6l-.6 .1z" fill="#000"/>
<path d="M5.1 99.6l.8-.4 .5-.1h98.5a1.77 1.77 0 0 1 1.8 1.8v7.2a1.76 1.76 0 0 1-1.8 1.8h-98.5a1.79 1.79 0 0 1-1.8-1.8v-7.2l.1-.5z" fill-rule="evenodd" fill="#fff"/>
<path d="M5 99.6l.6-.5 .6-.1h99.1l.7 .3 .5 .5 .3 .9v7.5a1.89 1.89 0 0 1-1.9 1.8h-98.5a1.95 1.95 0 0 1-1.9-1.9v-7.4l.1-.5zM5.2 99.7l-.5 .9v7.8l.5 .9 1 .4h98.9l1-.4 .4-.8 .1-.4v-7.5l-.3-.7-.5-.4-.9-.3h-98.5l-.6 .2z" fill="#000"/>
<path d="M108.3 99.7l.8-.5 .5-.1h32.2a1.84 1.84 0 0 1 1.8 1.9v7.3a1.83 1.83 0 0 1-1.8 1.9h-32.2a1.87 1.87 0 0 1-1.9-1.9v-7.3l.1-.5z" fill-rule="evenodd" fill="#fff"/>
<path d="M108.2 99.6l.6-.4 .6-.1h33a1.86 1.86 0 0 1 1.3 1.7v7.9a1.86 1.86 0 0 1-1.3 1.5l-32.8 .1a2.07 2.07 0 0 1-1.8-1.2l-.1-.6v-7.9zM108.4 99.8l-.4 .5-.1 .7v7.3l.1 .7 .4 .5 1 .5h32.4l.9-.3 .7-.9 .1-8.1-.5-.9-.8-.5h-32.6l-.7 .1z" fill="#000"/>
<path d="M4.8 111.2l.7-.2h248a.94 .94 0 0 1 .9 .9v3.8a.94 .94 0 0 1-.9 .9h-248a.95 .95 0 0 1-1-.9v-3.8z" fill-rule="evenodd" fill="#fff"/>
<path d="M4.7 111.1l.5-.3h248.5l.6 .3 .3 .6v4.2a1.11 1.11 0 0 1-.9 .8h-248.5a1.04 1.04 0 0 1-.8-1v-4zM4.9 111.3l-.3 .6v3.8l.2 .5 .5 .3h248.4l.3-.1 .3-.5v-4.2l-.3-.5-.3-.1h-248.4z" fill="#000"/>
<path d="M10.1 113.1a1.12 1.12 0 0 1 1.7 .9 1.12 1.12 0 0 1-1.7 1 1.31 1.31 0 0 1 0-1.9z" fill-rule="evenodd" fill="#fff"/>
<path d="M9.9 113l.6-.4h.5a1.35 1.35 0 0 1 .9 1.8 1.35 1.35 0 0 1-1.9 .7 1.55 1.55 0 0 1-.1-2.1zM10.2 113.1l-.3 .5v.8l.5 .6 .6 .1 .5-.5 .1-1-.5-.6z" fill="#000"/>
<circle cx="51" cy="113.9" r="1.3" fill="#fff"/>
<path d="M49.6 113.9a1.46 1.46 0 0 1 2.9 0 1.46 1.46 0 0 1-2.9 0zM49.9 113.9a1.12 1.12 0 0 0 2.2 0 1.12 1.12 0 0 0-2.2 0z" fill="#000"/>
<path d="M78.6 113.2a1.35 1.35 0 0 1 1.8-.3 1.35 1.35 0 0 1 .4 1.8 1.35 1.35 0 0 1-1.8 .4 1.35 1.35 0 0 1-.4-1.9z" fill-rule="evenodd" fill="#fff"/>
<path d="M78.6 113a1.47 1.47 0 0 1 2.2 0 1.47 1.47 0 0 1-.2 2.2l-.6 .2h-.6a1.4 1.4 0 0 1-1.2-.9 1.4 1.4 0 0 1 .4-1.5zM78.8 113.2l-.2 .3-.1 .5 .1 .4 .4 .5 1 .2 .7-.5 .2-.9-.5-.6-.7-.2-.5 .1z" fill="#000"/>
<circle cx="227.2" cy="114.1" r="1.27" fill="#fff"/>
<path d="M225.8 114.1a1.43 1.43 0 0 1 2.8 0 1.43 1.43 0 0 1-2.8 0zM226.1 114a1.11 1.11 0 0 0 2.2 0 1.11 1.11 0 0 0-2.2 0z" fill="#000"/>
<circle cx="115.5" cy="113.8" r="1.33" fill="#fff"/>
<path d="M114.3 113a1.53 1.53 0 0 1 2.1-.5 1.53 1.53 0 0 1 .4 2.1 1.6 1.6 0 0 1-2.8-.5v-.6zM114.6 113.2l-.3 .4v.4l.6 .7 .9 .2 .6-.3 .3-.3 .1-.7-.6-.7-.7-.2-.4 .1z" fill="#000"/>
<path d="M187.7 113.2a.99 .99 0 0 1 1.2 .1 .99 .99 0 0 1 .2 1.2 .93 .93 0 0 1-1.1 .7 .93 .93 0 0 1-.7-1.1z" fill-rule="evenodd" fill="#fff"/>
<path d="M187.4 113.2a.96 .96 0 0 1 1-.4l.4 .2 .3 .4a1.43 1.43 0 0 1-.3 1.8l-.6 .2-.8-.4-.3-.6v-.6zM187.7 113.4l-.2 .5v.6l.4 .5 .5 .1 .5-.6 .1-.4-.2-.6-.6-.4z" fill="#000"/>
<circle cx="151.3" cy="114" r="1.23" fill="#fff"/>
<path d="M149.9 114a1.4 1.4 0 0 1 2.8 0 1.4 1.4 0 0 1-2.8 0zM150.2 114a1.06 1.06 0 0 0 2.1 0 1.06 1.06 0 0 0-2.1 0z" fill="#000"/>
<g font-size="3.6">
<text x="5.8" y="54.2">This Requisition cancels Requisition No. .....‐.....‐... dd. .../.../...</text>
<text x="173.8" y="89.1">Refrence Drawing</text>
<text x="230.3" y="89.2">Rev.</text>
<text x="239.4" y="89.2">Date</text>
<text x="178.1" y="103.2">Attachment</text>
<text x="230.3" y="103.3">Rev.</text>
<text x="239.4" y="103.3">Date</text>
</g>
<g font-size="3.4">
<text x="91" y="35.9">Material Requisition (MR)</text>
<text x="106.7" y="40.1">For</text>
<text x="101.3" y="44.3">Production</text>
</g>
<g font-size="3.3">
<text x="5.8" y="32.5">Order No : 17181</text>
<text x="5.8" y="40.5">Project : 17181</text>
<text x="5.8" y="36.4">Product : Bearing Block</text>
<text x="146.4" y="37.2">MR No :</text>
<text x="161.7" y="37.2">17181</text>
<text x="177" y="37.2">1060</text>
<text x="193.8" y="37.2">1</text>
<text x="5.8" y="44.5">Client. : ABAN‐Air Cooler</text>
<text x="148.2" y="42.6">Date:</text>
<text x="148.5" y="48">Rev.:</text>
<text x="160" y="42.6">99.09.16</text>
<text x="176.7" y="48">Page:</text>
<text x="190.8" y="48">1 of 1</text>
<text x="223.4" y="59.4">رابان ه</text>
<text x="229.4" y="59.4">يرظن</text>
</g>
<g font-size="3">
<text x="160.3" y="31.7">Order No</text>
<text x="175.4" y="31.7">Mat. No</text>
<text x="193" y="31.7">SN</text>
<text x="165.1" y="47.9">0</text>
<text x="4.7" y="64.6">Pos.</text>
<text x="13.3" y="62.7">Station</text>
<text x="30.3" y="64.6">Product</text>
<text x="45.9" y="64.6">Sub.Product</text>
<text x="70.8" y="64.6">Part</text>
<text x="87.2" y="64.6">Description</text>
<text x="106.2" y="64.6">Material</text>
<text x="125.6" y="64.5">Dim./Spec.</text>
<text x="149.2" y="62.7">Qty</text>
<text x="160.4" y="64.6">G.W.(Kg)</text>
<text x="174.8" y="64.6">N.W.(Kg)</text>
<text x="189.2" y="64.6">Scrap(%)</text>
<text x="205.7" y="64.6">Remark</text>
<text x="14.6" y="66.6">/Item</text>
<text x="148.8" y="66.6">(Pcs)</text>
</g>
<g font-size="2.6">
<text x="238.8" y="64.2">تساوخرد</text>
<text x="240.7" y="60">هرامش</text>
<text x="220.6" y="70.4">يدوجوم</text>
<text x="229.2" y="70.4">يتساوخرد</text>
<text x="240.7" y="68.4">ديرخ</text>
<text x="6.6" y="75.8">1</text>
<text x="27.5" y="75.8">Bearing Block</text>
<text x="52.7" y="75.8">-</text>
<text x="67.1" y="75.8">Upper Cap</text>
<text x="87.2" y="75.5">يرگ هتخير هعطق</text>
<text x="103.7" y="75.8">Gray Cast Iron</text>
<text x="129.6" y="75.6">7218</text>
<text x="151.2" y="75.8">4</text>
<text x="165.1" y="75.8">--</text>
<text x="179.5" y="75.8">--</text>
<text x="193.8" y="75.8">--</text>
<text x="205.7" y="75.5">ل با شوپرد</text>
<text x="205.7" y="75.5">ا</text>
<text x="6.6" y="81.4">2</text>
<text x="27.5" y="81.4">Bearing Block</text>
<text x="52.7" y="81.4">-</text>
<text x="67" y="81.4">Lower Cap</text>
<text x="87.2" y="81.1">يرگ هتخير هعطق</text>
<text x="103.7" y="81.4">Gray Cast Iron</text>
<text x="129.6" y="81.3">7218</text>
<text x="151.2" y="81.4">4</text>
<text x="165.1" y="81.4">--</text>
<text x="179.5" y="81.4">--</text>
<text x="193.8" y="81.4">--</text>
<text x="205.1" y="81.1">نيياپ شوپرد</text>
<text x="7.5" y="103.3">Prepaired By :</text>
<text x="9.2" y="106.5">A.Jokar</text>
<text x="39.9" y="106.5">A.Jokar</text>
<text x="40" y="103.3">Checked By :</text>
<text x="71.7" y="106.5">M.Rezaeifard</text>
<text x="72.2" y="103.3">Approved By :</text>
<text x="110.6" y="103.4">Management :</text>
<text x="13" y="114.9">Procurement</text>
<text x="52.3" y="114.9">Q.C.</text>
<text x="80.6" y="114.9">Warehouse</text>
<text x="116.9" y="114.9">Engineering</text>
<text x="153.5" y="114.9">Production</text>
<text x="191.1" y="114.9">Financial Dep't</text>
<text x="231.6" y="114.9">Planning Dep't</text>
</g>
<g font-size="2.3">
<text x="12.9" y="74.2">149-A-101</text>
<text x="16" y="77.2">A,B</text>
<text x="12.9" y="79.8">149-A-101</text>
<text x="16" y="82.8">A,B</text>
</g>
</svg>
